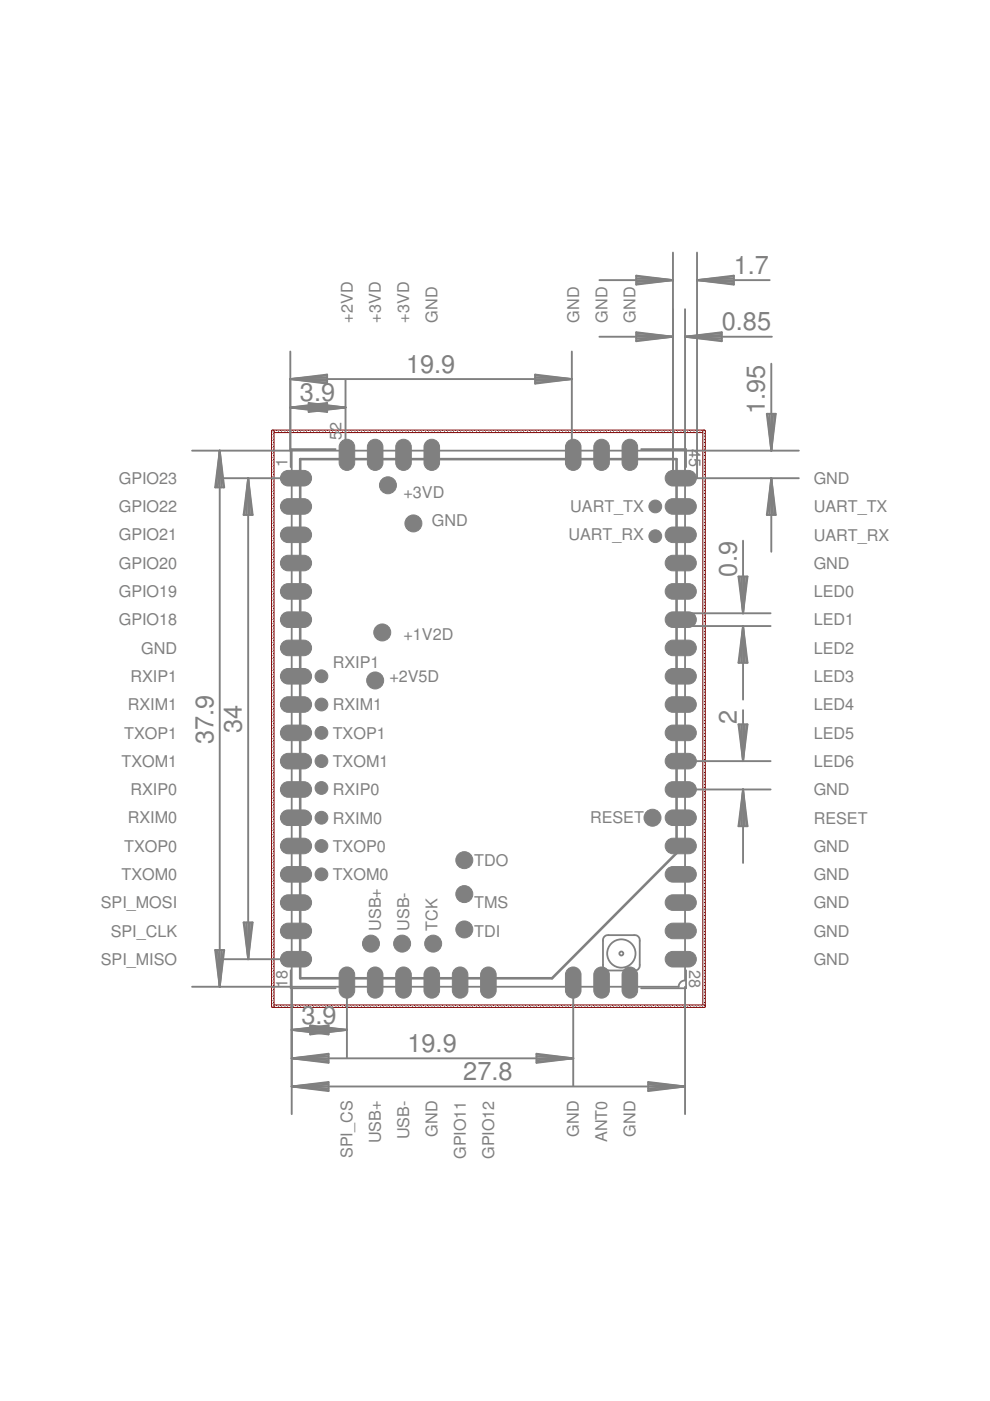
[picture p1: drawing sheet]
<svg xmlns="http://www.w3.org/2000/svg" width="210mm" height="297mm" viewBox="0 0 210 297" stroke-linecap="round" stroke-linejoin="round" font-family="sans-serif">
<g fill="#800000" stroke="#800000" stroke-width=".21">
<path d="M60.3 100.3l.8-.3h3.3a1.35 1.35 0 0 1 1.4 1.4 1.35 1.35 0 0 1-1.4 1.3h-3.3a1.35 1.35 0 0 1-1.3-.9 1.35 1.35 0 0 1 .5-1.5z" fill-rule="evenodd"/>
<path d="M60.3 106.3l.8-.3h3.3a1.35 1.35 0 0 1 1.4 1.4 1.35 1.35 0 0 1-1.4 1.3h-3.3a1.35 1.35 0 0 1-1.3-.9 1.35 1.35 0 0 1 .5-1.5z" fill-rule="evenodd"/>
<path d="M60.3 112.3l.8-.3h3.3a1.35 1.35 0 0 1 1.4 1.4 1.35 1.35 0 0 1-1.4 1.3h-3.3a1.35 1.35 0 0 1-1.3-.9 1.35 1.35 0 0 1 .5-1.5z" fill-rule="evenodd"/>
<path d="M60.3 118.3l.8-.3h3.3a1.35 1.35 0 0 1 1.4 1.4 1.35 1.35 0 0 1-1.4 1.3h-3.3a1.35 1.35 0 0 1-1.3-.9 1.35 1.35 0 0 1 .5-1.5z" fill-rule="evenodd"/>
<path d="M60.3 124.3l.8-.3h3.3a1.35 1.35 0 0 1 1.4 1.4 1.35 1.35 0 0 1-1.4 1.3h-3.3a1.35 1.35 0 0 1-1.3-.9 1.35 1.35 0 0 1 .5-1.5z" fill-rule="evenodd"/>
<path d="M60.3 130.3l.8-.3h3.3a1.35 1.35 0 0 1 1.4 1.4 1.35 1.35 0 0 1-1.4 1.3h-3.3a1.35 1.35 0 0 1-1.3-.9 1.35 1.35 0 0 1 .5-1.5z" fill-rule="evenodd"/>
<path d="M60.3 136.3l.8-.3h3.3a1.35 1.35 0 0 1 1.4 1.4 1.35 1.35 0 0 1-1.4 1.3h-3.3a1.35 1.35 0 0 1-1.3-.9 1.35 1.35 0 0 1 .5-1.5z" fill-rule="evenodd"/>
<path d="M60.3 142.3l.8-.3h3.3a1.35 1.35 0 0 1 1.4 1.4 1.35 1.35 0 0 1-1.4 1.3h-3.3a1.35 1.35 0 0 1-1.3-.9 1.35 1.35 0 0 1 .5-1.5z" fill-rule="evenodd"/>
<path d="M60.3 148.3l.8-.3h3.3a1.35 1.35 0 0 1 1.4 1.4 1.35 1.35 0 0 1-1.4 1.3h-3.3a1.35 1.35 0 0 1-1.3-.9 1.35 1.35 0 0 1 .5-1.5z" fill-rule="evenodd"/>
<path d="M60.3 154.3l.8-.3h3.3a1.35 1.35 0 0 1 1.4 1.4 1.35 1.35 0 0 1-1.4 1.3h-3.3a1.35 1.35 0 0 1-1.3-.9 1.35 1.35 0 0 1 .5-1.5z" fill-rule="evenodd"/>
<path d="M60.3 160.3l.8-.3h3.3a1.35 1.35 0 0 1 1.4 1.4 1.35 1.35 0 0 1-1.4 1.3h-3.3a1.35 1.35 0 0 1-1.3-.9 1.35 1.35 0 0 1 .5-1.5z" fill-rule="evenodd"/>
<path d="M60.3 166.3l.8-.3h3.3a1.35 1.35 0 0 1 1.4 1.4 1.35 1.35 0 0 1-1.4 1.3h-3.3a1.35 1.35 0 0 1-1.3-.9 1.35 1.35 0 0 1 .5-1.5z" fill-rule="evenodd"/>
<path d="M60.3 172.3l.8-.3h3.3a1.35 1.35 0 0 1 1.4 1.4 1.35 1.35 0 0 1-1.4 1.3h-3.3a1.35 1.35 0 0 1-1.3-.9 1.35 1.35 0 0 1 .5-1.5z" fill-rule="evenodd"/>
<path d="M60.3 178.3l.8-.3h3.3a1.35 1.35 0 0 1 1.4 1.4 1.35 1.35 0 0 1-1.4 1.3h-3.3a1.35 1.35 0 0 1-1.3-.9 1.35 1.35 0 0 1 .5-1.5z" fill-rule="evenodd"/>
<path d="M60.3 184.3l.8-.3h3.3a1.35 1.35 0 0 1 1.4 1.4 1.35 1.35 0 0 1-1.4 1.3h-3.3a1.35 1.35 0 0 1-1.3-.9 1.35 1.35 0 0 1 .5-1.5z" fill-rule="evenodd"/>
<path d="M60.3 190.3l.8-.3h3.3a1.35 1.35 0 0 1 1.4 1.4 1.35 1.35 0 0 1-1.4 1.3h-3.3a1.35 1.35 0 0 1-1.3-.9 1.35 1.35 0 0 1 .5-1.5z" fill-rule="evenodd"/>
<path d="M60.3 196.3l.8-.3h3.3a1.35 1.35 0 0 1 1.4 1.4 1.35 1.35 0 0 1-1.4 1.3h-3.3a1.35 1.35 0 0 1-1.3-.9 1.35 1.35 0 0 1 .5-1.5z" fill-rule="evenodd"/>
<path d="M60.3 202.3l.8-.3h3.3a1.35 1.35 0 0 1 1.4 1.4 1.35 1.35 0 0 1-1.4 1.3h-3.3a1.35 1.35 0 0 1-1.3-.9 1.35 1.35 0 0 1 .5-1.5z" fill-rule="evenodd"/>
<path d="M141.9 202.3l.8-.3h3.3a1.35 1.35 0 0 1 1.3 1.4 1.35 1.35 0 0 1-1.3 1.3h-3.3a1.35 1.35 0 0 1-1.3-.9 1.35 1.35 0 0 1 .5-1.5z" fill-rule="evenodd"/>
<path d="M141.9 196.3l.8-.3h3.3a1.35 1.35 0 0 1 1.3 1.4 1.35 1.35 0 0 1-1.3 1.3h-3.3a1.35 1.35 0 0 1-1.3-.9 1.35 1.35 0 0 1 .5-1.5z" fill-rule="evenodd"/>
<path d="M141.9 190.3l.8-.3h3.3a1.35 1.35 0 0 1 1.3 1.4 1.35 1.35 0 0 1-1.3 1.3h-3.3a1.35 1.35 0 0 1-1.3-.9 1.35 1.35 0 0 1 .5-1.5z" fill-rule="evenodd"/>
<path d="M141.9 184.3l.8-.3h3.3a1.35 1.35 0 0 1 1.3 1.4 1.35 1.35 0 0 1-1.3 1.3h-3.3a1.35 1.35 0 0 1-1.3-.9 1.35 1.35 0 0 1 .5-1.5z" fill-rule="evenodd"/>
<path d="M141.9 178.3l.8-.3h3.3a1.35 1.35 0 0 1 1.3 1.4 1.35 1.35 0 0 1-1.3 1.3h-3.3a1.35 1.35 0 0 1-1.3-.9 1.35 1.35 0 0 1 .5-1.5z" fill-rule="evenodd"/>
<path d="M141.9 172.3l.8-.3h3.3a1.35 1.35 0 0 1 1.3 1.4 1.35 1.35 0 0 1-1.3 1.3h-3.3a1.35 1.35 0 0 1-1.3-.9 1.35 1.35 0 0 1 .5-1.5z" fill-rule="evenodd"/>
<path d="M141.9 166.3l.8-.3h3.3a1.35 1.35 0 0 1 1.3 1.4 1.35 1.35 0 0 1-1.3 1.3h-3.3a1.35 1.35 0 0 1-1.3-.9 1.35 1.35 0 0 1 .5-1.5z" fill-rule="evenodd"/>
<path d="M141.9 160.3l.8-.3h3.3a1.35 1.35 0 0 1 1.3 1.4 1.35 1.35 0 0 1-1.3 1.3h-3.3a1.35 1.35 0 0 1-1.3-.9 1.35 1.35 0 0 1 .5-1.5z" fill-rule="evenodd"/>
<path d="M141.9 154.3l.8-.3h3.3a1.35 1.35 0 0 1 1.3 1.4 1.35 1.35 0 0 1-1.3 1.3h-3.3a1.35 1.35 0 0 1-1.3-.9 1.35 1.35 0 0 1 .5-1.5z" fill-rule="evenodd"/>
<path d="M141.9 148.3l.8-.3h3.3a1.35 1.35 0 0 1 1.3 1.4 1.35 1.35 0 0 1-1.3 1.3h-3.3a1.35 1.35 0 0 1-1.3-.9 1.35 1.35 0 0 1 .5-1.5z" fill-rule="evenodd"/>
<path d="M141.9 142.3l.8-.3h3.3a1.35 1.35 0 0 1 1.3 1.4 1.35 1.35 0 0 1-1.3 1.3h-3.3a1.35 1.35 0 0 1-1.3-.9 1.35 1.35 0 0 1 .5-1.5z" fill-rule="evenodd"/>
<path d="M141.9 136.3l.8-.3h3.3a1.35 1.35 0 0 1 1.3 1.4 1.35 1.35 0 0 1-1.3 1.3h-3.3a1.35 1.35 0 0 1-1.3-.9 1.35 1.35 0 0 1 .5-1.5z" fill-rule="evenodd"/>
<path d="M141.9 130.3l.8-.3h3.3a1.35 1.35 0 0 1 1.3 1.4 1.35 1.35 0 0 1-1.3 1.3h-3.3a1.35 1.35 0 0 1-1.3-.9 1.35 1.35 0 0 1 .5-1.5z" fill-rule="evenodd"/>
<path d="M141.9 124.3l.8-.3h3.3a1.35 1.35 0 0 1 1.3 1.4 1.35 1.35 0 0 1-1.3 1.3h-3.3a1.35 1.35 0 0 1-1.3-.9 1.35 1.35 0 0 1 .5-1.5z" fill-rule="evenodd"/>
<path d="M141.9 118.3l.8-.3h3.3a1.35 1.35 0 0 1 1.3 1.4 1.35 1.35 0 0 1-1.3 1.3h-3.3a1.35 1.35 0 0 1-1.3-.9 1.35 1.35 0 0 1 .5-1.5z" fill-rule="evenodd"/>
<path d="M141.9 112.3l.8-.3h3.3a1.35 1.35 0 0 1 1.3 1.4 1.35 1.35 0 0 1-1.3 1.3h-3.3a1.35 1.35 0 0 1-1.3-.9 1.35 1.35 0 0 1 .5-1.5z" fill-rule="evenodd"/>
<path d="M141.9 106.3l.8-.3h3.3a1.35 1.35 0 0 1 1.3 1.4 1.35 1.35 0 0 1-1.3 1.3h-3.3a1.35 1.35 0 0 1-1.3-.9 1.35 1.35 0 0 1 .5-1.5z" fill-rule="evenodd"/>
<path d="M141.9 100.3l.8-.3h3.3a1.35 1.35 0 0 1 1.3 1.4 1.35 1.35 0 0 1-1.3 1.3h-3.3a1.35 1.35 0 0 1-1.3-.9 1.35 1.35 0 0 1 .5-1.5z" fill-rule="evenodd"/>
<path d="M72.5 94a1.35 1.35 0 0 1 1.5-.5 1.35 1.35 0 0 1 .9 1.3v3.3a1.35 1.35 0 0 1-1.3 1.3 1.35 1.35 0 0 1-1.4-1.3v-3.3z" fill-rule="evenodd"/>
<path d="M78.5 94a1.35 1.35 0 0 1 1.5-.5 1.35 1.35 0 0 1 .9 1.3v3.3a1.35 1.35 0 0 1-1.4 1.3 1.35 1.35 0 0 1-1.3-1.3v-3.3z" fill-rule="evenodd"/>
<path d="M84.5 94a1.35 1.35 0 0 1 1.5-.5 1.35 1.35 0 0 1 .9 1.3v3.3a1.35 1.35 0 0 1-1.3 1.3 1.35 1.35 0 0 1-1.4-1.3v-3.3z" fill-rule="evenodd"/>
<path d="M90.5 94a1.35 1.35 0 0 1 1.5-.5 1.35 1.35 0 0 1 .9 1.3v3.3a1.35 1.35 0 0 1-1.4 1.3 1.35 1.35 0 0 1-1.3-1.3v-3.3z" fill-rule="evenodd"/>
<path d="M120.4 94a1.35 1.35 0 0 1 1.6-.5 1.35 1.35 0 0 1 .9 1.3v3.3a1.35 1.35 0 0 1-1.4 1.3 1.35 1.35 0 0 1-1.3-1.3v-3.3z" fill-rule="evenodd"/>
<path d="M126.5 94a1.35 1.35 0 0 1 1.5-.5 1.35 1.35 0 0 1 .9 1.3v3.3a1.35 1.35 0 0 1-1.3 1.3 1.35 1.35 0 0 1-1.4-1.3v-3.3z" fill-rule="evenodd"/>
<path d="M132.4 94a1.35 1.35 0 0 1 1.6-.5 1.35 1.35 0 0 1 .9 1.3v3.3a1.35 1.35 0 0 1-1.4 1.3 1.35 1.35 0 0 1-1.3-1.3v-3.3z" fill-rule="evenodd"/>
<path d="M72.5 205.9a1.35 1.35 0 0 1 1.5-.5 1.35 1.35 0 0 1 .9 1.3v3.3a1.35 1.35 0 0 1-1.3 1.3 1.35 1.35 0 0 1-1.4-1.3v-3.3z" fill-rule="evenodd"/>
<path d="M78.5 205.9a1.35 1.35 0 0 1 1.5-.5 1.35 1.35 0 0 1 .9 1.3v3.3a1.35 1.35 0 0 1-1.4 1.3 1.35 1.35 0 0 1-1.3-1.3v-3.3z" fill-rule="evenodd"/>
<path d="M84.5 205.9a1.35 1.35 0 0 1 1.5-.5 1.35 1.35 0 0 1 .9 1.3v3.3a1.35 1.35 0 0 1-1.3 1.3 1.35 1.35 0 0 1-1.4-1.3v-3.3z" fill-rule="evenodd"/>
<path d="M90.5 205.9a1.35 1.35 0 0 1 1.5-.5 1.35 1.35 0 0 1 .9 1.3v3.3a1.35 1.35 0 0 1-1.4 1.3 1.35 1.35 0 0 1-1.3-1.3v-3.3z" fill-rule="evenodd"/>
<path d="M96.5 205.9a1.35 1.35 0 0 1 1.5-.5 1.35 1.35 0 0 1 .9 1.3v3.3a1.35 1.35 0 0 1-1.3 1.3 1.35 1.35 0 0 1-1.4-1.3v-3.3z" fill-rule="evenodd"/>
<path d="M102.5 205.9a1.35 1.35 0 0 1 1.5-.5 1.35 1.35 0 0 1 .9 1.3v3.3a1.35 1.35 0 0 1-1.4 1.3 1.35 1.35 0 0 1-1.3-1.3v-3.3z" fill-rule="evenodd"/>
<path d="M120.4 205.9a1.35 1.35 0 0 1 1.6-.5 1.35 1.35 0 0 1 .9 1.3v3.3a1.35 1.35 0 0 1-1.4 1.3 1.35 1.35 0 0 1-1.3-1.3v-3.3z" fill-rule="evenodd"/>
<path d="M126.5 205.9a1.35 1.35 0 0 1 1.5-.5 1.35 1.35 0 0 1 .9 1.3v3.3a1.35 1.35 0 0 1-1.3 1.3 1.35 1.35 0 0 1-1.4-1.3v-3.3z" fill-rule="evenodd"/>
<path d="M132.4 205.9a1.35 1.35 0 0 1 1.6-.5 1.35 1.35 0 0 1 .9 1.3v3.3a1.35 1.35 0 0 1-1.4 1.3 1.35 1.35 0 0 1-1.3-1.3v-3.3z" fill-rule="evenodd"/>
<circle cx="98.4" cy="182.4" r="1.5"/>
<circle cx="98.4" cy="189.6" r="1.5"/>
<circle cx="98.4" cy="197.1" r="1.5"/>
<circle cx="91.8" cy="200.1" r="1.5"/>
<circle cx="85.3" cy="200.1" r="1.5"/>
<circle cx="78.7" cy="200.1" r="1.5"/>
<circle cx="138.3" cy="173.4" r="1.5"/>
<circle cx="81" cy="134.1" r="1.5"/>
<circle cx="87.7" cy="111" r="1.5"/>
<circle cx="82.3" cy="102.9" r="1.5"/>
<circle cx="79.5" cy="144.3" r="1.5"/>
<circle cx="68.2" cy="185.4" r="1.06"/>
<circle cx="68.2" cy="179.4" r="1.06"/>
<circle cx="68.2" cy="173.4" r="1.06"/>
<circle cx="68.2" cy="167.1" r="1.06"/>
<circle cx="68.2" cy="143.4" r="1.06"/>
<circle cx="68.2" cy="149.4" r="1.06"/>
<circle cx="68.2" cy="155.4" r="1.06"/>
<circle cx="68.2" cy="161.4" r="1.06"/>
<circle cx="138.9" cy="107.4" r="1.06"/>
<circle cx="138.9" cy="113.7" r="1.06"/>
</g>
<g fill="#800000" stroke="#800000" stroke-width=".21">
<path d="M57.6 91.3l91.7-.1 .2 .3-.2 .2h-91.5l-.2-.1z"/>
<path d="M149.1 91.3l.2-.1 .2 .2v122l-.2 .2-.3-.2z"/>
<path d="M57.6 213.2l91.7-.1 .2 .3-.2 .2h-91.5l-.2-.2z"/>
<path d="M57.6 91.3l.3-.1 .2 .2v122l-.2 .2-.3-.2z"/>
</g>
<g fill="#808080" stroke="#808080" stroke-width=".21">
<path d="M59.9 100.2l.8-.4 .4-.1h3.3a1.65 1.65 0 0 1 1.7 1.7 1.65 1.65 0 0 1-1.7 1.6h-3.3a1.65 1.65 0 0 1-1.5-1 1.65 1.65 0 0 1 .3-1.8z" fill-rule="evenodd"/>
<path d="M59.9 106.2l.8-.4 .4-.1h3.3a1.65 1.65 0 0 1 1.7 1.7 1.65 1.65 0 0 1-1.7 1.6h-3.3a1.65 1.65 0 0 1-1.5-1 1.65 1.65 0 0 1 .3-1.8z" fill-rule="evenodd"/>
<path d="M59.9 112.2l.8-.4 .4-.1h3.3a1.65 1.65 0 0 1 1.7 1.7 1.65 1.65 0 0 1-1.7 1.6h-3.3a1.65 1.65 0 0 1-1.5-1 1.65 1.65 0 0 1 .3-1.8z" fill-rule="evenodd"/>
<path d="M59.9 118.2l.8-.4 .4-.1h3.3a1.65 1.65 0 0 1 1.7 1.7 1.65 1.65 0 0 1-1.7 1.6h-3.3a1.65 1.65 0 0 1-1.5-1 1.65 1.65 0 0 1 .3-1.8z" fill-rule="evenodd"/>
<path d="M59.9 124.2l.8-.4 .4-.1h3.3a1.65 1.65 0 0 1 1.7 1.7 1.65 1.65 0 0 1-1.7 1.6h-3.3a1.65 1.65 0 0 1-1.5-1 1.65 1.65 0 0 1 .3-1.8z" fill-rule="evenodd"/>
<path d="M59.9 130.2l.8-.4 .4-.1h3.3a1.65 1.65 0 0 1 1.7 1.7 1.65 1.65 0 0 1-1.7 1.6h-3.3a1.65 1.65 0 0 1-1.5-1 1.65 1.65 0 0 1 .3-1.8z" fill-rule="evenodd"/>
<path d="M59.9 136.2l.8-.4 .4-.1h3.3a1.65 1.65 0 0 1 1.7 1.7 1.65 1.65 0 0 1-1.7 1.6h-3.3a1.65 1.65 0 0 1-1.5-1 1.65 1.65 0 0 1 .3-1.8z" fill-rule="evenodd"/>
<path d="M59.9 142.2l.8-.4 .4-.1h3.3a1.65 1.65 0 0 1 1.7 1.7 1.65 1.65 0 0 1-1.7 1.6h-3.3a1.65 1.65 0 0 1-1.5-1 1.65 1.65 0 0 1 .3-1.8z" fill-rule="evenodd"/>
<path d="M59.9 148.2l.8-.4 .4-.1h3.3a1.65 1.65 0 0 1 1.7 1.7 1.65 1.65 0 0 1-1.7 1.6h-3.3a1.65 1.65 0 0 1-1.5-1 1.65 1.65 0 0 1 .3-1.8z" fill-rule="evenodd"/>
<path d="M59.9 154.2l.8-.4 .4-.1h3.3a1.65 1.65 0 0 1 1.7 1.7 1.65 1.65 0 0 1-1.7 1.6h-3.3a1.65 1.65 0 0 1-1.5-1 1.65 1.65 0 0 1 .3-1.8z" fill-rule="evenodd"/>
<path d="M59.9 160.2l.8-.4 .4-.1h3.3a1.65 1.65 0 0 1 1.7 1.7 1.65 1.65 0 0 1-1.7 1.6h-3.3a1.65 1.65 0 0 1-1.5-1 1.65 1.65 0 0 1 .3-1.8z" fill-rule="evenodd"/>
<path d="M59.9 166.2l.8-.4 .4-.1h3.3a1.65 1.65 0 0 1 1.7 1.7 1.65 1.65 0 0 1-1.7 1.6h-3.3a1.65 1.65 0 0 1-1.5-1 1.65 1.65 0 0 1 .3-1.8z" fill-rule="evenodd"/>
<path d="M59.9 172.2l.8-.4 .4-.1h3.3a1.65 1.65 0 0 1 1.7 1.7 1.65 1.65 0 0 1-1.7 1.6h-3.3a1.65 1.65 0 0 1-1.5-1 1.65 1.65 0 0 1 .3-1.8z" fill-rule="evenodd"/>
<path d="M59.9 178.2l.8-.4 .4-.1h3.3a1.65 1.65 0 0 1 1.7 1.7 1.65 1.65 0 0 1-1.7 1.6h-3.3a1.65 1.65 0 0 1-1.5-1 1.65 1.65 0 0 1 .3-1.8z" fill-rule="evenodd"/>
<path d="M59.9 184.2l.8-.4 .4-.1h3.3a1.65 1.65 0 0 1 1.7 1.7 1.65 1.65 0 0 1-1.7 1.6h-3.3a1.65 1.65 0 0 1-1.5-1 1.65 1.65 0 0 1 .3-1.8z" fill-rule="evenodd"/>
<path d="M59.9 190.2l.8-.4 .4-.1h3.3a1.65 1.65 0 0 1 1.7 1.7 1.65 1.65 0 0 1-1.7 1.6h-3.3a1.65 1.65 0 0 1-1.5-1 1.65 1.65 0 0 1 .3-1.8z" fill-rule="evenodd"/>
<path d="M59.9 196.2l.8-.4 .4-.1h3.3a1.65 1.65 0 0 1 1.7 1.7 1.65 1.65 0 0 1-1.7 1.6h-3.3a1.65 1.65 0 0 1-1.5-1 1.65 1.65 0 0 1 .3-1.8z" fill-rule="evenodd"/>
<path d="M59.9 202.2l.8-.4 .4-.1h3.3a1.65 1.65 0 0 1 1.7 1.7 1.65 1.65 0 0 1-1.7 1.6h-3.3a1.65 1.65 0 0 1-1.5-1 1.65 1.65 0 0 1 .3-1.8z" fill-rule="evenodd"/>
<path d="M141.5 202.2l.7-.4 .5-.1h3.3a1.65 1.65 0 0 1 1.6 1.7 1.65 1.65 0 0 1-1.6 1.6h-3.3a1.65 1.65 0 0 1-1.5-1 1.65 1.65 0 0 1 .3-1.8z" fill-rule="evenodd"/>
<path d="M141.5 196.2l.7-.4 .5-.1h3.3a1.65 1.65 0 0 1 1.6 1.7 1.65 1.65 0 0 1-1.6 1.6h-3.3a1.65 1.65 0 0 1-1.5-1 1.65 1.65 0 0 1 .3-1.8z" fill-rule="evenodd"/>
<path d="M141.5 190.2l.7-.4 .5-.1h3.3a1.65 1.65 0 0 1 1.6 1.7 1.65 1.65 0 0 1-1.6 1.6h-3.3a1.65 1.65 0 0 1-1.5-1 1.65 1.65 0 0 1 .3-1.8z" fill-rule="evenodd"/>
<path d="M141.5 184.2l.7-.4 .5-.1h3.3a1.65 1.65 0 0 1 1.6 1.7 1.65 1.65 0 0 1-1.6 1.6h-3.3a1.65 1.65 0 0 1-1.5-1 1.65 1.65 0 0 1 .3-1.8z" fill-rule="evenodd"/>
<path d="M141.5 178.2l.7-.4 .5-.1h3.3a1.65 1.65 0 0 1 1.6 1.7 1.65 1.65 0 0 1-1.6 1.6h-3.3a1.65 1.65 0 0 1-1.5-1 1.65 1.65 0 0 1 .3-1.8z" fill-rule="evenodd"/>
<path d="M141.5 172.2l.7-.4 .5-.1h3.3a1.65 1.65 0 0 1 1.6 1.7 1.65 1.65 0 0 1-1.6 1.6h-3.3a1.65 1.65 0 0 1-1.5-1 1.65 1.65 0 0 1 .3-1.8z" fill-rule="evenodd"/>
<path d="M141.5 166.2l.7-.4 .5-.1h3.3a1.65 1.65 0 0 1 1.6 1.7 1.65 1.65 0 0 1-1.6 1.6h-3.3a1.65 1.65 0 0 1-1.5-1 1.65 1.65 0 0 1 .3-1.8z" fill-rule="evenodd"/>
<path d="M141.5 160.2l.7-.4 .5-.1h3.3a1.65 1.65 0 0 1 1.6 1.7 1.65 1.65 0 0 1-1.6 1.6h-3.3a1.65 1.65 0 0 1-1.5-1 1.65 1.65 0 0 1 .3-1.8z" fill-rule="evenodd"/>
<path d="M141.5 154.2l.7-.4 .5-.1h3.3a1.65 1.65 0 0 1 1.6 1.7 1.65 1.65 0 0 1-1.6 1.6h-3.3a1.65 1.65 0 0 1-1.5-1 1.65 1.65 0 0 1 .3-1.8z" fill-rule="evenodd"/>
<path d="M141.5 148.2l.7-.4 .5-.1h3.3a1.65 1.65 0 0 1 1.6 1.7 1.65 1.65 0 0 1-1.6 1.6h-3.3a1.65 1.65 0 0 1-1.5-1 1.65 1.65 0 0 1 .3-1.8z" fill-rule="evenodd"/>
<path d="M141.5 142.2l.7-.4 .5-.1h3.3a1.65 1.65 0 0 1 1.6 1.7 1.65 1.65 0 0 1-1.6 1.6h-3.3a1.65 1.65 0 0 1-1.5-1 1.65 1.65 0 0 1 .3-1.8z" fill-rule="evenodd"/>
<path d="M141.5 136.2l.7-.4 .5-.1h3.3a1.65 1.65 0 0 1 1.6 1.7 1.65 1.65 0 0 1-1.6 1.6h-3.3a1.65 1.65 0 0 1-1.5-1 1.65 1.65 0 0 1 .3-1.8z" fill-rule="evenodd"/>
<path d="M141.5 130.2l.7-.4 .5-.1h3.3a1.65 1.65 0 0 1 1.6 1.7 1.65 1.65 0 0 1-1.6 1.6h-3.3a1.65 1.65 0 0 1-1.5-1 1.65 1.65 0 0 1 .3-1.8z" fill-rule="evenodd"/>
<path d="M141.5 124.2l.7-.4 .5-.1h3.3a1.65 1.65 0 0 1 1.6 1.7 1.65 1.65 0 0 1-1.6 1.6h-3.3a1.65 1.65 0 0 1-1.5-1 1.65 1.65 0 0 1 .3-1.8z" fill-rule="evenodd"/>
<path d="M141.5 118.2l.7-.4 .5-.1h3.3a1.65 1.65 0 0 1 1.6 1.7 1.65 1.65 0 0 1-1.6 1.6h-3.3a1.65 1.65 0 0 1-1.5-1 1.65 1.65 0 0 1 .3-1.8z" fill-rule="evenodd"/>
<path d="M141.5 112.2l.7-.4 .5-.1h3.3a1.65 1.65 0 0 1 1.6 1.7 1.65 1.65 0 0 1-1.6 1.6h-3.3a1.65 1.65 0 0 1-1.5-1 1.65 1.65 0 0 1 .3-1.8z" fill-rule="evenodd"/>
<path d="M141.5 106.2l.7-.4 .5-.1h3.3a1.65 1.65 0 0 1 1.6 1.7 1.65 1.65 0 0 1-1.6 1.6h-3.3a1.65 1.65 0 0 1-1.5-1 1.65 1.65 0 0 1 .3-1.8z" fill-rule="evenodd"/>
<path d="M141.5 100.2l.7-.4 .5-.1h3.3a1.65 1.65 0 0 1 1.6 1.7 1.65 1.65 0 0 1-1.6 1.6h-3.3a1.65 1.65 0 0 1-1.5-1 1.65 1.65 0 0 1 .3-1.8z" fill-rule="evenodd"/>
<path d="M72.4 93.6a1.65 1.65 0 0 1 1.8-.3 1.65 1.65 0 0 1 1 1.5v3.3a1.65 1.65 0 0 1-1.6 1.6 1.65 1.65 0 0 1-1.7-1.6v-3.3l.1-.5z" fill-rule="evenodd"/>
<path d="M78.4 93.6a1.65 1.65 0 0 1 1.8-.3 1.65 1.65 0 0 1 1 1.5v3.3a1.65 1.65 0 0 1-1.7 1.6 1.65 1.65 0 0 1-1.6-1.6v-3.3l.1-.5z" fill-rule="evenodd"/>
<path d="M84.4 93.6a1.65 1.65 0 0 1 1.8-.3 1.65 1.65 0 0 1 1 1.5v3.3a1.65 1.65 0 0 1-1.6 1.6 1.65 1.65 0 0 1-1.7-1.6v-3.3l.1-.5z" fill-rule="evenodd"/>
<path d="M90.4 93.6a1.65 1.65 0 0 1 1.8-.3 1.65 1.65 0 0 1 1 1.5v3.3a1.65 1.65 0 0 1-1.7 1.6 1.65 1.65 0 0 1-1.6-1.6v-3.3l.1-.5z" fill-rule="evenodd"/>
<path d="M120.4 93.6a1.65 1.65 0 0 1 1.8-.3 1.65 1.65 0 0 1 1 1.5v3.3a1.65 1.65 0 0 1-1.7 1.6 1.65 1.65 0 0 1-1.6-1.6v-3.3v-.5z" fill-rule="evenodd"/>
<path d="M126.4 93.6a1.65 1.65 0 0 1 1.8-.3 1.65 1.65 0 0 1 1 1.5v3.3a1.65 1.65 0 0 1-1.6 1.6 1.65 1.65 0 0 1-1.7-1.6v-3.3l.1-.5z" fill-rule="evenodd"/>
<path d="M132.4 93.6a1.65 1.65 0 0 1 1.8-.3 1.65 1.65 0 0 1 1 1.5v3.3a1.65 1.65 0 0 1-1.7 1.6 1.65 1.65 0 0 1-1.6-1.6v-3.3v-.5z" fill-rule="evenodd"/>
<path d="M72.4 205.5a1.65 1.65 0 0 1 1.8-.4 1.65 1.65 0 0 1 1 1.6v3.3a1.65 1.65 0 0 1-1.6 1.6 1.65 1.65 0 0 1-1.7-1.6v-3.3l.1-.5z" fill-rule="evenodd"/>
<path d="M78.4 205.5a1.65 1.65 0 0 1 1.8-.4 1.65 1.65 0 0 1 1 1.6v3.3a1.65 1.65 0 0 1-1.7 1.6 1.65 1.65 0 0 1-1.6-1.6v-3.3l.1-.5z" fill-rule="evenodd"/>
<path d="M84.4 205.5a1.65 1.65 0 0 1 1.8-.4 1.65 1.65 0 0 1 1 1.6v3.3a1.65 1.65 0 0 1-1.6 1.6 1.65 1.65 0 0 1-1.7-1.6v-3.3l.1-.5z" fill-rule="evenodd"/>
<path d="M90.4 205.5a1.65 1.65 0 0 1 1.8-.4 1.65 1.65 0 0 1 1 1.6v3.3a1.65 1.65 0 0 1-1.7 1.6 1.65 1.65 0 0 1-1.6-1.6v-3.3l.1-.5z" fill-rule="evenodd"/>
<path d="M96.4 205.5a1.65 1.65 0 0 1 1.8-.4 1.65 1.65 0 0 1 1 1.6v3.3a1.65 1.65 0 0 1-1.6 1.6 1.65 1.65 0 0 1-1.7-1.6v-3.3l.1-.5z" fill-rule="evenodd"/>
<path d="M102.4 205.5a1.65 1.65 0 0 1 1.8-.4 1.65 1.65 0 0 1 1 1.6v3.3a1.65 1.65 0 0 1-1.7 1.6 1.65 1.65 0 0 1-1.6-1.6v-3.3l.1-.5z" fill-rule="evenodd"/>
<path d="M120.4 205.5a1.65 1.65 0 0 1 1.8-.4 1.65 1.65 0 0 1 1 1.6v3.3a1.65 1.65 0 0 1-1.7 1.6 1.65 1.65 0 0 1-1.6-1.6v-3.3v-.5z" fill-rule="evenodd"/>
<path d="M126.4 205.5a1.65 1.65 0 0 1 1.8-.4 1.65 1.65 0 0 1 1 1.6v3.3a1.65 1.65 0 0 1-1.6 1.6 1.65 1.65 0 0 1-1.7-1.6v-3.3l.1-.5z" fill-rule="evenodd"/>
<path d="M132.4 205.5a1.65 1.65 0 0 1 1.8-.4 1.65 1.65 0 0 1 1 1.6v3.3a1.65 1.65 0 0 1-1.7 1.6 1.65 1.65 0 0 1-1.6-1.6v-3.3v-.5z" fill-rule="evenodd"/>
<path d="M60.3 100.3l.8-.3h3.3a1.35 1.35 0 0 1 1.4 1.4 1.35 1.35 0 0 1-1.4 1.3h-3.3a1.35 1.35 0 0 1-1.3-.9 1.35 1.35 0 0 1 .5-1.5z" fill-rule="evenodd"/>
<path d="M60.3 106.3l.8-.3h3.3a1.35 1.35 0 0 1 1.4 1.4 1.35 1.35 0 0 1-1.4 1.3h-3.3a1.35 1.35 0 0 1-1.3-.9 1.35 1.35 0 0 1 .5-1.5z" fill-rule="evenodd"/>
<path d="M60.3 112.3l.8-.3h3.3a1.35 1.35 0 0 1 1.4 1.4 1.35 1.35 0 0 1-1.4 1.3h-3.3a1.35 1.35 0 0 1-1.3-.9 1.35 1.35 0 0 1 .5-1.5z" fill-rule="evenodd"/>
<path d="M60.3 118.3l.8-.3h3.3a1.35 1.35 0 0 1 1.4 1.4 1.35 1.35 0 0 1-1.4 1.3h-3.3a1.35 1.35 0 0 1-1.3-.9 1.35 1.35 0 0 1 .5-1.5z" fill-rule="evenodd"/>
<path d="M60.3 124.3l.8-.3h3.3a1.35 1.35 0 0 1 1.4 1.4 1.35 1.35 0 0 1-1.4 1.3h-3.3a1.35 1.35 0 0 1-1.3-.9 1.35 1.35 0 0 1 .5-1.5z" fill-rule="evenodd"/>
<path d="M60.3 130.3l.8-.3h3.3a1.35 1.35 0 0 1 1.4 1.4 1.35 1.35 0 0 1-1.4 1.3h-3.3a1.35 1.35 0 0 1-1.3-.9 1.35 1.35 0 0 1 .5-1.5z" fill-rule="evenodd"/>
<path d="M60.3 136.3l.8-.3h3.3a1.35 1.35 0 0 1 1.4 1.4 1.35 1.35 0 0 1-1.4 1.3h-3.3a1.35 1.35 0 0 1-1.3-.9 1.35 1.35 0 0 1 .5-1.5z" fill-rule="evenodd"/>
<path d="M60.3 142.3l.8-.3h3.3a1.35 1.35 0 0 1 1.4 1.4 1.35 1.35 0 0 1-1.4 1.3h-3.3a1.35 1.35 0 0 1-1.3-.9 1.35 1.35 0 0 1 .5-1.5z" fill-rule="evenodd"/>
<path d="M60.3 148.3l.8-.3h3.3a1.35 1.35 0 0 1 1.4 1.4 1.35 1.35 0 0 1-1.4 1.3h-3.3a1.35 1.35 0 0 1-1.3-.9 1.35 1.35 0 0 1 .5-1.5z" fill-rule="evenodd"/>
<path d="M60.3 154.3l.8-.3h3.3a1.35 1.35 0 0 1 1.4 1.4 1.35 1.35 0 0 1-1.4 1.3h-3.3a1.35 1.35 0 0 1-1.3-.9 1.35 1.35 0 0 1 .5-1.5z" fill-rule="evenodd"/>
<path d="M60.3 160.3l.8-.3h3.3a1.35 1.35 0 0 1 1.4 1.4 1.35 1.35 0 0 1-1.4 1.3h-3.3a1.35 1.35 0 0 1-1.3-.9 1.35 1.35 0 0 1 .5-1.5z" fill-rule="evenodd"/>
<path d="M60.3 166.3l.8-.3h3.3a1.35 1.35 0 0 1 1.4 1.4 1.35 1.35 0 0 1-1.4 1.3h-3.3a1.35 1.35 0 0 1-1.3-.9 1.35 1.35 0 0 1 .5-1.5z" fill-rule="evenodd"/>
<path d="M60.3 172.3l.8-.3h3.3a1.35 1.35 0 0 1 1.4 1.4 1.35 1.35 0 0 1-1.4 1.3h-3.3a1.35 1.35 0 0 1-1.3-.9 1.35 1.35 0 0 1 .5-1.5z" fill-rule="evenodd"/>
<path d="M60.3 178.3l.8-.3h3.3a1.35 1.35 0 0 1 1.4 1.4 1.35 1.35 0 0 1-1.4 1.3h-3.3a1.35 1.35 0 0 1-1.3-.9 1.35 1.35 0 0 1 .5-1.5z" fill-rule="evenodd"/>
<path d="M60.3 184.3l.8-.3h3.3a1.35 1.35 0 0 1 1.4 1.4 1.35 1.35 0 0 1-1.4 1.3h-3.3a1.35 1.35 0 0 1-1.3-.9 1.35 1.35 0 0 1 .5-1.5z" fill-rule="evenodd"/>
<path d="M60.3 190.3l.8-.3h3.3a1.35 1.35 0 0 1 1.4 1.4 1.35 1.35 0 0 1-1.4 1.3h-3.3a1.35 1.35 0 0 1-1.3-.9 1.35 1.35 0 0 1 .5-1.5z" fill-rule="evenodd"/>
<path d="M60.3 196.3l.8-.3h3.3a1.35 1.35 0 0 1 1.4 1.4 1.35 1.35 0 0 1-1.4 1.3h-3.3a1.35 1.35 0 0 1-1.3-.9 1.35 1.35 0 0 1 .5-1.5z" fill-rule="evenodd"/>
<path d="M60.3 202.3l.8-.3h3.3a1.35 1.35 0 0 1 1.4 1.4 1.35 1.35 0 0 1-1.4 1.3h-3.3a1.35 1.35 0 0 1-1.3-.9 1.35 1.35 0 0 1 .5-1.5z" fill-rule="evenodd"/>
<path d="M141.9 202.3l.8-.3h3.3a1.35 1.35 0 0 1 1.3 1.4 1.35 1.35 0 0 1-1.3 1.3h-3.3a1.35 1.35 0 0 1-1.3-.9 1.35 1.35 0 0 1 .5-1.5z" fill-rule="evenodd"/>
<path d="M141.9 196.3l.8-.3h3.3a1.35 1.35 0 0 1 1.3 1.4 1.35 1.35 0 0 1-1.3 1.3h-3.3a1.35 1.35 0 0 1-1.3-.9 1.35 1.35 0 0 1 .5-1.5z" fill-rule="evenodd"/>
<path d="M141.9 190.3l.8-.3h3.3a1.35 1.35 0 0 1 1.3 1.4 1.35 1.35 0 0 1-1.3 1.3h-3.3a1.35 1.35 0 0 1-1.3-.9 1.35 1.35 0 0 1 .5-1.5z" fill-rule="evenodd"/>
<path d="M141.9 184.3l.8-.3h3.3a1.35 1.35 0 0 1 1.3 1.4 1.35 1.35 0 0 1-1.3 1.3h-3.3a1.35 1.35 0 0 1-1.3-.9 1.35 1.35 0 0 1 .5-1.5z" fill-rule="evenodd"/>
<path d="M141.9 178.3l.8-.3h3.3a1.35 1.35 0 0 1 1.3 1.4 1.35 1.35 0 0 1-1.3 1.3h-3.3a1.35 1.35 0 0 1-1.3-.9 1.35 1.35 0 0 1 .5-1.5z" fill-rule="evenodd"/>
<path d="M141.9 172.3l.8-.3h3.3a1.35 1.35 0 0 1 1.3 1.4 1.35 1.35 0 0 1-1.3 1.3h-3.3a1.35 1.35 0 0 1-1.3-.9 1.35 1.35 0 0 1 .5-1.5z" fill-rule="evenodd"/>
<path d="M141.9 166.3l.8-.3h3.3a1.35 1.35 0 0 1 1.3 1.4 1.35 1.35 0 0 1-1.3 1.3h-3.3a1.35 1.35 0 0 1-1.3-.9 1.35 1.35 0 0 1 .5-1.5z" fill-rule="evenodd"/>
<path d="M141.9 160.3l.8-.3h3.3a1.35 1.35 0 0 1 1.3 1.4 1.35 1.35 0 0 1-1.3 1.3h-3.3a1.35 1.35 0 0 1-1.3-.9 1.35 1.35 0 0 1 .5-1.5z" fill-rule="evenodd"/>
<path d="M141.9 154.3l.8-.3h3.3a1.35 1.35 0 0 1 1.3 1.4 1.35 1.35 0 0 1-1.3 1.3h-3.3a1.35 1.35 0 0 1-1.3-.9 1.35 1.35 0 0 1 .5-1.5z" fill-rule="evenodd"/>
<path d="M141.9 148.3l.8-.3h3.3a1.35 1.35 0 0 1 1.3 1.4 1.35 1.35 0 0 1-1.3 1.3h-3.3a1.35 1.35 0 0 1-1.3-.9 1.35 1.35 0 0 1 .5-1.5z" fill-rule="evenodd"/>
<path d="M141.9 142.3l.8-.3h3.3a1.35 1.35 0 0 1 1.3 1.4 1.35 1.35 0 0 1-1.3 1.3h-3.3a1.35 1.35 0 0 1-1.3-.9 1.35 1.35 0 0 1 .5-1.5z" fill-rule="evenodd"/>
<path d="M141.9 136.3l.8-.3h3.3a1.35 1.35 0 0 1 1.3 1.4 1.35 1.35 0 0 1-1.3 1.3h-3.3a1.35 1.35 0 0 1-1.3-.9 1.35 1.35 0 0 1 .5-1.5z" fill-rule="evenodd"/>
<path d="M141.9 130.3l.8-.3h3.3a1.35 1.35 0 0 1 1.3 1.4 1.35 1.35 0 0 1-1.3 1.3h-3.3a1.35 1.35 0 0 1-1.3-.9 1.35 1.35 0 0 1 .5-1.5z" fill-rule="evenodd"/>
<path d="M141.9 124.3l.8-.3h3.3a1.35 1.35 0 0 1 1.3 1.4 1.35 1.35 0 0 1-1.3 1.3h-3.3a1.35 1.35 0 0 1-1.3-.9 1.35 1.35 0 0 1 .5-1.5z" fill-rule="evenodd"/>
<path d="M141.9 118.3l.8-.3h3.3a1.35 1.35 0 0 1 1.3 1.4 1.35 1.35 0 0 1-1.3 1.3h-3.3a1.35 1.35 0 0 1-1.3-.9 1.35 1.35 0 0 1 .5-1.5z" fill-rule="evenodd"/>
<path d="M141.9 112.3l.8-.3h3.3a1.35 1.35 0 0 1 1.3 1.4 1.35 1.35 0 0 1-1.3 1.3h-3.3a1.35 1.35 0 0 1-1.3-.9 1.35 1.35 0 0 1 .5-1.5z" fill-rule="evenodd"/>
<path d="M141.9 106.3l.8-.3h3.3a1.35 1.35 0 0 1 1.3 1.4 1.35 1.35 0 0 1-1.3 1.3h-3.3a1.35 1.35 0 0 1-1.3-.9 1.35 1.35 0 0 1 .5-1.5z" fill-rule="evenodd"/>
<path d="M141.9 100.3l.8-.3h3.3a1.35 1.35 0 0 1 1.3 1.4 1.35 1.35 0 0 1-1.3 1.3h-3.3a1.35 1.35 0 0 1-1.3-.9 1.35 1.35 0 0 1 .5-1.5z" fill-rule="evenodd"/>
<path d="M72.5 94a1.35 1.35 0 0 1 1.5-.5 1.35 1.35 0 0 1 .9 1.3v3.3a1.35 1.35 0 0 1-1.3 1.3 1.35 1.35 0 0 1-1.4-1.3v-3.3z" fill-rule="evenodd"/>
<path d="M78.5 94a1.35 1.35 0 0 1 1.5-.5 1.35 1.35 0 0 1 .9 1.3v3.3a1.35 1.35 0 0 1-1.4 1.3 1.35 1.35 0 0 1-1.3-1.3v-3.3z" fill-rule="evenodd"/>
<path d="M84.5 94a1.35 1.35 0 0 1 1.5-.5 1.35 1.35 0 0 1 .9 1.3v3.3a1.35 1.35 0 0 1-1.3 1.3 1.35 1.35 0 0 1-1.4-1.3v-3.3z" fill-rule="evenodd"/>
<path d="M90.5 94a1.35 1.35 0 0 1 1.5-.5 1.35 1.35 0 0 1 .9 1.3v3.3a1.35 1.35 0 0 1-1.4 1.3 1.35 1.35 0 0 1-1.3-1.3v-3.3z" fill-rule="evenodd"/>
<path d="M120.4 94a1.35 1.35 0 0 1 1.6-.5 1.35 1.35 0 0 1 .9 1.3v3.3a1.35 1.35 0 0 1-1.4 1.3 1.35 1.35 0 0 1-1.3-1.3v-3.3z" fill-rule="evenodd"/>
<path d="M126.5 94a1.35 1.35 0 0 1 1.5-.5 1.35 1.35 0 0 1 .9 1.3v3.3a1.35 1.35 0 0 1-1.3 1.3 1.35 1.35 0 0 1-1.4-1.3v-3.3z" fill-rule="evenodd"/>
<path d="M132.4 94a1.35 1.35 0 0 1 1.6-.5 1.35 1.35 0 0 1 .9 1.3v3.3a1.35 1.35 0 0 1-1.4 1.3 1.35 1.35 0 0 1-1.3-1.3v-3.3z" fill-rule="evenodd"/>
<path d="M72.5 205.9a1.35 1.35 0 0 1 1.5-.5 1.35 1.35 0 0 1 .9 1.3v3.3a1.35 1.35 0 0 1-1.3 1.3 1.35 1.35 0 0 1-1.4-1.3v-3.3z" fill-rule="evenodd"/>
<path d="M78.5 205.9a1.35 1.35 0 0 1 1.5-.5 1.35 1.35 0 0 1 .9 1.3v3.3a1.35 1.35 0 0 1-1.4 1.3 1.35 1.35 0 0 1-1.3-1.3v-3.3z" fill-rule="evenodd"/>
<path d="M84.5 205.9a1.35 1.35 0 0 1 1.5-.5 1.35 1.35 0 0 1 .9 1.3v3.3a1.35 1.35 0 0 1-1.3 1.3 1.35 1.35 0 0 1-1.4-1.3v-3.3z" fill-rule="evenodd"/>
<path d="M90.5 205.9a1.35 1.35 0 0 1 1.5-.5 1.35 1.35 0 0 1 .9 1.3v3.3a1.35 1.35 0 0 1-1.4 1.3 1.35 1.35 0 0 1-1.3-1.3v-3.3z" fill-rule="evenodd"/>
<path d="M96.5 205.9a1.35 1.35 0 0 1 1.5-.5 1.35 1.35 0 0 1 .9 1.3v3.3a1.35 1.35 0 0 1-1.3 1.3 1.35 1.35 0 0 1-1.4-1.3v-3.3z" fill-rule="evenodd"/>
<path d="M102.5 205.9a1.35 1.35 0 0 1 1.5-.5 1.35 1.35 0 0 1 .9 1.3v3.3a1.35 1.35 0 0 1-1.4 1.3 1.35 1.35 0 0 1-1.3-1.3v-3.3z" fill-rule="evenodd"/>
<path d="M120.4 205.9a1.35 1.35 0 0 1 1.6-.5 1.35 1.35 0 0 1 .9 1.3v3.3a1.35 1.35 0 0 1-1.4 1.3 1.35 1.35 0 0 1-1.3-1.3v-3.3z" fill-rule="evenodd"/>
<path d="M126.5 205.9a1.35 1.35 0 0 1 1.5-.5 1.35 1.35 0 0 1 .9 1.3v3.3a1.35 1.35 0 0 1-1.3 1.3 1.35 1.35 0 0 1-1.4-1.3v-3.3z" fill-rule="evenodd"/>
<path d="M132.4 205.9a1.35 1.35 0 0 1 1.6-.5 1.35 1.35 0 0 1 .9 1.3v3.3a1.35 1.35 0 0 1-1.4 1.3 1.35 1.35 0 0 1-1.3-1.3v-3.3z" fill-rule="evenodd"/>
<circle cx="98.4" cy="182.4" r="1.8"/>
<circle cx="98.4" cy="189.6" r="1.8"/>
<circle cx="98.4" cy="197.1" r="1.8"/>
<circle cx="91.8" cy="200.1" r="1.8"/>
<circle cx="85.3" cy="200.1" r="1.8"/>
<circle cx="78.7" cy="200.1" r="1.8"/>
<circle cx="138.3" cy="173.4" r="1.8"/>
<circle cx="81" cy="134.1" r="1.8"/>
<circle cx="87.7" cy="111" r="1.8"/>
<circle cx="82.3" cy="102.9" r="1.8"/>
<circle cx="79.5" cy="144.3" r="1.8"/>
<circle cx="68.2" cy="185.4" r="1.35"/>
<circle cx="68.2" cy="179.4" r="1.35"/>
<circle cx="68.2" cy="173.4" r="1.35"/>
<circle cx="68.2" cy="167.1" r="1.35"/>
<circle cx="68.2" cy="143.4" r="1.35"/>
<circle cx="68.2" cy="149.4" r="1.35"/>
<circle cx="68.2" cy="155.4" r="1.35"/>
<circle cx="68.2" cy="161.4" r="1.35"/>
<circle cx="138.9" cy="107.4" r="1.35"/>
<circle cx="138.9" cy="113.7" r="1.35"/>
<circle cx="98.4" cy="182.4" r="1.5"/>
<circle cx="98.4" cy="189.6" r="1.5"/>
<circle cx="98.4" cy="197.1" r="1.5"/>
<circle cx="91.8" cy="200.1" r="1.5"/>
<circle cx="85.3" cy="200.1" r="1.5"/>
<circle cx="78.7" cy="200.1" r="1.5"/>
<circle cx="138.3" cy="173.4" r="1.5"/>
<circle cx="81" cy="134.1" r="1.5"/>
<circle cx="87.7" cy="111" r="1.5"/>
<circle cx="82.3" cy="102.9" r="1.5"/>
<circle cx="79.5" cy="144.3" r="1.5"/>
<circle cx="68.2" cy="185.4" r="1.06"/>
<circle cx="68.2" cy="179.4" r="1.06"/>
<circle cx="68.2" cy="173.4" r="1.06"/>
<circle cx="68.2" cy="167.1" r="1.06"/>
<circle cx="68.2" cy="143.4" r="1.06"/>
<circle cx="68.2" cy="149.4" r="1.06"/>
<circle cx="68.2" cy="155.4" r="1.06"/>
<circle cx="68.2" cy="161.4" r="1.06"/>
<circle cx="138.9" cy="107.4" r="1.06"/>
<circle cx="138.9" cy="113.7" r="1.06"/>
</g>
<g fill="none" stroke="#808080" stroke-width=".38">
<path d="M61.8 95.5h10.4v.3a1.35 1.35 0 0 0 1.5 1.1 1.35 1.35 0 0 0 1.2-1.4h3.3v.3a1.35 1.35 0 0 0 1.5 1.1 1.35 1.35 0 0 0 1.2-1.4h3.3v.3a1.35 1.35 0 0 0 1.5 1.1 1.35 1.35 0 0 0 1.2-1.4h3.3v.3a1.35 1.35 0 0 0 1.5 1.1 1.35 1.35 0 0 0 1.2-1.4h27.3v.3a1.35 1.35 0 0 0 1.5 1.1 1.35 1.35 0 0 0 1.2-1.4h3.3v.3a1.35 1.35 0 0 0 1.5 1.1 1.35 1.35 0 0 0 1.2-1.4h3.3v.3a1.35 1.35 0 0 0 1.5 1.1 1.35 1.35 0 0 0 1.2-1.4h10.3v4.5a1.35 1.35 0 0 0-1.3 1.4 1.35 1.35 0 0 0 1.3 1.3v3.3l-.3 .1a1.35 1.35 0 0 0-1 1.4 1.35 1.35 0 0 0 1.3 1.2v3.3l-.3 .1a1.35 1.35 0 0 0-1 1.5 1.35 1.35 0 0 0 1.3 1.1v3.3l-.3 .1a1.35 1.35 0 0 0-1 1.4 1.35 1.35 0 0 0 1.3 1.2v3.3l-.3 .1a1.35 1.35 0 0 0-1 1.4 1.35 1.35 0 0 0 1.3 1.2v3.3l-.3 .1a1.35 1.35 0 0 0-1 1.4 1.35 1.35 0 0 0 1.3 1.2v3.3l-.3 .1a1.35 1.35 0 0 0-1 1.4 1.35 1.35 0 0 0 1.3 1.2v3.3l-.3 .1a1.35 1.35 0 0 0-1 1.4 1.35 1.35 0 0 0 1.3 1.2v3.3l-.3 .1a1.35 1.35 0 0 0-1 1.4 1.35 1.35 0 0 0 1.3 1.2v3.3l-.3 .1a1.34 1.34 0 0 0-1 1.4 1.34 1.34 0 0 0 1.3 1.2v3.3l-.3 .1a1.35 1.35 0 0 0-1 1.4 1.35 1.35 0 0 0 1.3 1.2v3.3l-.3 .1a1.35 1.35 0 0 0-1 1.4 1.35 1.35 0 0 0 1.3 1.2v3.3l-.3 .1a1.35 1.35 0 0 0-1 1.4 1.35 1.35 0 0 0 1.3 1.2v3.3l-.3 .1a1.35 1.35 0 0 0-1 1.4 1.35 1.35 0 0 0 1.3 1.2v3.3l-.3 .1a1.35 1.35 0 0 0-1 1.4 1.35 1.35 0 0 0 1.3 1.2v3.3l-.3 .1a1.35 1.35 0 0 0-1 1.4 1.35 1.35 0 0 0 1.3 1.2v3.3h-.3a1.35 1.35 0 0 0-1 1.5 1.35 1.35 0 0 0 1.3 1.2v3.3l-.3 .1a1.35 1.35 0 0 0-1 1.4 1.35 1.35 0 0 0 1.3 1.2v3.2l-.8 .3-.4 .4-.1 .6h-9v-.3a1.35 1.35 0 0 0-1.5-1 1.35 1.35 0 0 0-1.2 1.3h-3.3v-.3a1.35 1.35 0 0 0-1.5-1 1.35 1.35 0 0 0-1.2 1.3h-3.3v-.3a1.35 1.35 0 0 0-1.5-1 1.35 1.35 0 0 0-1.2 1.3h-15.3v-.3a1.35 1.35 0 0 0-1.5-1 1.35 1.35 0 0 0-1.2 1.3h-3.3v-.3a1.35 1.35 0 0 0-1.5-1 1.35 1.35 0 0 0-1.2 1.3h-3.3v-.3a1.35 1.35 0 0 0-1.5-1 1.35 1.35 0 0 0-1.2 1.3h-3.3v-.3a1.35 1.35 0 0 0-1.5-1 1.35 1.35 0 0 0-1.2 1.3h-3.3v-.3a1.35 1.35 0 0 0-1.5-1 1.35 1.35 0 0 0-1.2 1.3h-3.3v-.3a1.35 1.35 0 0 0-1.5-1 1.35 1.35 0 0 0-1.2 1.3h-10.4v-4.5a1.35 1.35 0 0 0 1.4-1.3 1.35 1.35 0 0 0-1.4-1.4v-3.3h.4a1.35 1.35 0 0 0 1-1.5 1.35 1.35 0 0 0-1.4-1.2v-3.3h.4a1.35 1.35 0 0 0 1-1.5 1.35 1.35 0 0 0-1.4-1.2v-3.3h.4a1.35 1.35 0 0 0 1-1.5 1.35 1.35 0 0 0-1.4-1.2v-3.3h.4a1.35 1.35 0 0 0 1-1.5 1.35 1.35 0 0 0-1.4-1.2v-3.3h.4a1.35 1.35 0 0 0 1-1.5 1.35 1.35 0 0 0-1.4-1.2v-3.3h.4a1.35 1.35 0 0 0 1-1.5 1.35 1.35 0 0 0-1.4-1.2v-3.3h.4a1.35 1.35 0 0 0 1-1.5 1.35 1.35 0 0 0-1.4-1.2v-3.3h.4a1.35 1.35 0 0 0 1-1.5 1.35 1.35 0 0 0-1.4-1.2v-3.3h.4a1.34 1.34 0 0 0 1-1.5 1.34 1.34 0 0 0-1.4-1.2v-3.3h.4a1.35 1.35 0 0 0 1-1.5 1.35 1.35 0 0 0-1.4-1.2v-3.3h.4a1.35 1.35 0 0 0 1-1.5 1.35 1.35 0 0 0-1.4-1.2v-3.3h.4a1.35 1.35 0 0 0 1-1.5 1.35 1.35 0 0 0-1.4-1.2v-3.3h.4a1.35 1.35 0 0 0 1-1.5 1.35 1.35 0 0 0-1.4-1.2v-3.3h.4a1.35 1.35 0 0 0 1-1.5 1.35 1.35 0 0 0-1.4-1.2v-3.3h.4a1.35 1.35 0 0 0 1-1.5 1.35 1.35 0 0 0-1.4-1.2v-3.3h.4a1.35 1.35 0 0 0 1-1.5 1.35 1.35 0 0 0-1.4-1.2v-3.3h.4a1.35 1.35 0 0 0 1-1.5 1.35 1.35 0 0 0-1.4-1.2zM71.2 95.2h-9.6v3.8M135.9 95.2h9.6v3.8M128.1 198.7l.7-.4h5.9l.5 .2 .4 .7v5.7l-.4 .7-.5 .2h-5.9l-.6-.2-.4-.7v-5.7zM61.6 205.7v3.8h9.6M145.5 205.7v3.8h-9.6"/>
<circle cx="131.7" cy="202.2" r="3"/>
<circle cx="131.7" cy="202.2" r=".42"/>
</g>
<path d="M63.6 97.3h79.8v83.6l-26.3 26.5h-53.5z" fill="none" stroke="#808080" stroke-width=".55"/>
<g fill="none" stroke="#808080" stroke-width=".4">
<path d="M127.1 59.4h15.6M134.9 58.4l7.8 1-7.8 .9zM134.9 59l7.8 .4M134.9 58.6l7.8 .8M142.7 53.6v47.8M142.7 59.4l-7.8 .4M142.7 59.4l-7.8 .8M147.8 53.6v47.8M147.8 59.4h15.4M147.8 59.4l7.8-1v1.9zM147.8 59.4l7.8 .4M147.8 59.4l7.8 .8"/>
<path d="M155.6 59l-7.8 .4M155.6 58.6l-7.8 .8M61.6 74.5v21M69.4 80l-7.8 .4M69.4 79.6l-7.8 .8M113.5 79.4l7.7 1-7.7 .9zM113.5 80l7.7 .4M113.5 79.6l7.7 .8M121.2 74.5v21M127.1 71.4h15.6M134.9 70.4l7.8 1-7.8 .9zM134.9 71l7.8 .4"/>
<path d="M134.9 70.6l7.8 .8M142.7 71.4l-7.8 .4M142.7 71.4l-7.8 .8M145.2 65.6v35.8h24.2M145.2 71.4h18.5M145.2 71.4l7.8-1v1.9zM145.2 71.4l7.8 .4M145.2 71.4l7.8 .8M153 71l-7.8 .4M153 70.6l-7.8 .8M163.5 77.1v18.4M40.7 95.5h21.1"/>
<path d="M46.6 95.5v113.7M46.6 95.5l.9 7.8h-1.9zM46.6 95.5l-.4 7.8M46.6 95.5l.4 7.8M46.6 95.5l-.8 7.8M46.6 95.5l.8 7.8M61.6 86.4h11.7M61.6 86.4l7.8-1v2zM61.6 80.4l7.8-1v1.9zM61.6 86.4l7.8 .4M61.6 86.4l7.8 .8M61.6 80.4h59.6"/>
<path d="M61.6 80.4l7.8 .4M61.6 80.4l7.8 .8M65.4 85.4l7.9 1-7.9 1zM65.4 86l7.9 .4M65.4 85.6l7.9 .8M69.4 86l-7.8 .4M69.4 85.6l-7.8 .8M73.3 80.5v15M73.3 86.4l-7.9 .4M73.3 86.4l-7.9 .8M121.2 80.4l-7.7 .8M121.2 80.4l-7.7 .4"/>
<path d="M145.2 95.5h24.2M162.6 87.7h1.9l-1 7.8zM162.8 87.7l.7 7.8M163.2 87.7l.3 7.8M163.9 87.7l-.4 7.8M164.3 87.7l-.8 7.8M46.8 101.4h15M52.6 101.4v102M52.6 101.4l1 7.8h-2zM52.6 101.4l-.4 7.8M52.6 101.4l.4 7.8M52.6 101.4l-.8 7.8"/>
<path d="M52.6 101.4l.8 7.8M157.5 114.6v15.4M163.5 101.4l1 7.8h-1.9zM163.5 101.4v15.6M163.5 101.4l-.3 7.8M163.5 101.4l.4 7.8M163.5 101.4l-.7 7.8M163.5 101.4l.8 7.8M145.2 130h18.2M145.2 132.7h18.2M156.6 122.2h1.9l-1 7.8zM156.8 122.2l.7 7.8"/>
<path d="M157.1 122.2l.4 7.8M157.5 132.7v15.6M157.5 132.7l1 7.8h-1.9zM157.5 132.7l-.4 7.8M157.5 132.7l.4 7.8M157.5 132.7l-.7 7.8M157.5 132.7l.8 7.8M157.9 122.2l-.4 7.8M158.3 122.2l-.8 7.8M156.6 153.6h1.9l-1 7.8zM156.8 153.6l.7 7.8M157.1 153.6l.4 7.8"/>
<path d="M157.5 150.6v10.8M157.9 153.6l-.4 7.8M158.3 153.6l-.8 7.8M145.2 161.4h18.2M145.2 167.4h18.2M157.5 167.4v15.6M157.5 167.4l1 7.8h-1.9zM157.5 167.4l-.4 7.8M157.5 167.4l.4 7.8M157.5 167.4l-.7 7.8M157.5 167.4l.8 7.8M51.6 195.6h2l-1 7.8z"/>
<path d="M51.8 195.6l.8 7.8M52.2 195.6l.4 7.8M53 195.6l-.4 7.8M53.4 195.6l-.8 7.8M40.7 209.2h21.1v27M45.6 201.4h1.9l-.9 7.8zM45.8 201.4l.8 7.8M46.2 201.4l.4 7.8M46.8 203.4h15M47 201.4l-.4 7.8M47.4 201.4l-.8 7.8M61.8 218.4l7.9-1v1.9z"/>
<path d="M61.8 218.4h11.8M61.8 218.4l7.9 .4M61.8 218.4l7.9 .7M65.8 217.4l7.8 1-7.8 .9zM65.8 218l7.8 .4M65.8 217.6l7.8 .8M69.7 218l-7.9 .4M69.7 217.6l-7.9 .8M73.6 209.2v15M73.6 218.4l-7.8 .4M73.6 218.4l-7.8 .7M121.5 209.2v21"/>
<path d="M145.2 209.2v27M61.8 230.4h83.4M61.8 230.4l7.9-1v1.9zM61.8 224.4l7.9-1v1.9zM61.8 230.4l7.9 .4M61.8 230.4l7.9 .7M61.8 224.4h59.7M61.8 224.4l7.9 .4M61.8 224.4l7.9 .7M69.7 230l-7.9 .4M69.7 229.6l-7.9 .8M69.7 224l-7.9 .4"/>
<path d="M69.7 223.6l-7.9 .8M113.7 223.4l7.8 1-7.8 .9zM113.7 224l7.8 .4M113.7 223.6l7.8 .8M121.5 224.4l-7.8 .4M121.5 224.4l-7.8 .7M137.4 229.4l7.8 1-7.8 .9zM137.4 230l7.8 .4M137.4 229.6l7.8 .8M145.2 230.4l-7.8 .4M145.2 230.4l-7.8 .7"/>
</g>
<g font-size="5.4" fill="#808080">
<text x="155.6" y="58.1">1.7</text>
<text x="153" y="70.1">0.85</text>
<text x="86.1" y="79">19.9</text>
<text x="63.6" y="85.1">3.9</text>
<text x="162.2" y="87.7" transform="rotate(-90 162.2 87.7)">1.95</text>
<text x="156.2" y="122.2" transform="rotate(-90 156.2 122.2)">0.9</text>
<text x="51.3" y="155.4" transform="rotate(-90 51.3 155.4)">34</text>
<text x="156.2" y="153.6" transform="rotate(-90 156.2 153.6)">2</text>
<text x="45.2" y="157.7" transform="rotate(-90 45.2 157.7)">37.9</text>
<text x="63.9" y="217">3.9</text>
<text x="86.4" y="223">19.9</text>
<text x="98.2" y="229">27.8</text>
</g>
<g font-size="3.4" fill="#808080">
<text x="74.8" y="68.4" transform="rotate(-90 74.8 68.4)">+2VD</text>
<text x="80.8" y="68.4" transform="rotate(-90 80.8 68.4)">+3VD</text>
<text x="86.8" y="68.4" transform="rotate(-90 86.8 68.4)">+3VD</text>
<text x="92.8" y="68.4" transform="rotate(-90 92.8 68.4)">GND</text>
<text x="122.8" y="68.4" transform="rotate(-90 122.8 68.4)">GND</text>
<text x="128.8" y="68.4" transform="rotate(-90 128.8 68.4)">GND</text>
<text x="134.8" y="68.4" transform="rotate(-90 134.8 68.4)">GND</text>
<text x="72.4" y="93.3" transform="rotate(-90 72.4 93.3)">5</text>
<text x="72.4" y="91.4" transform="rotate(-90 72.4 91.4)">2</text>
<text x="146.1" y="95.2" transform="rotate(90 146.1 95.2)">45</text>
<text x="61" y="99" transform="rotate(-90 61 99)">1</text>
<text x="25.2" y="102.6">GPIO23</text>
<text x="85.6" y="105.6">+3VD</text>
<text x="172.5" y="102.6">GND</text>
<text x="25.2" y="108.6">GPIO22</text>
<text x="91.6" y="111.6">GND</text>
<text x="120.9" y="108.6">UART_TX</text>
<text x="172.5" y="108.6">UART_TX</text>
<text x="25.2" y="114.6">GPIO21</text>
<text x="120.5" y="114.6">UART_RX</text>
<text x="172.5" y="114.6">UART_RX</text>
<text x="25.2" y="120.6">GPIO20</text>
<text x="172.5" y="120.6">GND</text>
<text x="25.2" y="126.6">GPIO19</text>
<text x="172.5" y="126.6">LED0</text>
<text x="25.2" y="132.6">GPIO18</text>
<text x="85.6" y="135.6">+1V2D</text>
<text x="172.5" y="132.6">LED1</text>
<text x="29.9" y="138.6">GND</text>
<text x="70.6" y="141.6">RXIP1</text>
<text x="172.5" y="138.6">LED2</text>
<text x="27.7" y="144.6">RXIP1</text>
<text x="82.6" y="144.6">+2V5D</text>
<text x="172.5" y="144.6">LED3</text>
<text x="27.1" y="150.6">RXIM1</text>
<text x="70.6" y="150.6">RXIM1</text>
<text x="172.5" y="150.6">LED4</text>
<text x="26.3" y="156.6">TXOP1</text>
<text x="70.6" y="156.6">TXOP1</text>
<text x="172.5" y="156.6">LED5</text>
<text x="25.8" y="162.6">TXOM1</text>
<text x="70.6" y="162.6">TXOM1</text>
<text x="172.5" y="162.6">LED6</text>
<text x="27.7" y="168.6">RXIP0</text>
<text x="70.6" y="168.6">RXIP0</text>
<text x="172.5" y="168.6">GND</text>
<text x="27.1" y="174.6">RXIM0</text>
<text x="70.6" y="174.6">RXIM0</text>
<text x="125.1" y="174.6">RESET</text>
<text x="172.5" y="174.6">RESET</text>
<text x="26.3" y="180.6">TXOP0</text>
<text x="70.6" y="180.6">TXOP0</text>
<text x="100.5" y="183.6">TDO</text>
<text x="172.5" y="180.6">GND</text>
<text x="25.8" y="186.6">TXOM0</text>
<text x="70.6" y="186.6">TXOM0</text>
<text x="172.5" y="186.6">GND</text>
<text x="21.4" y="192.6">SPI_MOSI</text>
<text x="80.8" y="197.4" transform="rotate(-90 80.8 197.4)">USB+</text>
<text x="86.8" y="197.4" transform="rotate(-90 86.8 197.4)">USB-</text>
<text x="92.8" y="197.4" transform="rotate(-90 92.8 197.4)">TCK</text>
<text x="100.5" y="192.6">TMS</text>
<text x="172.5" y="192.6">GND</text>
<text x="23.5" y="198.6">SPI_CLK</text>
<text x="100.5" y="198.6">TDI</text>
<text x="172.5" y="198.6">GND</text>
<text x="21.4" y="204.6">SPI_MISO</text>
<text x="61" y="209.5" transform="rotate(-90 61 209.5)">18</text>
<text x="146.1" y="205.7" transform="rotate(90 146.1 205.7)">28</text>
<text x="172.5" y="204.6">GND</text>
<text x="74.8" y="245.6" transform="rotate(-90 74.8 245.6)">SPI_CS</text>
<text x="80.8" y="242.4" transform="rotate(-90 80.8 242.4)">USB+</text>
<text x="86.8" y="241.6" transform="rotate(-90 86.8 241.6)">USB-</text>
<text x="92.8" y="241" transform="rotate(-90 92.8 241)">GND</text>
<text x="98.8" y="245.7" transform="rotate(-90 98.8 245.7)">GPIO11</text>
<text x="104.8" y="245.7" transform="rotate(-90 104.8 245.7)">GPIO12</text>
<text x="122.7" y="241" transform="rotate(-90 122.7 241)">GND</text>
<text x="128.7" y="242.1" transform="rotate(-90 128.7 242.1)">ANT0</text>
<text x="134.7" y="241" transform="rotate(-90 134.7 241)">GND</text>
</g>
</svg>
